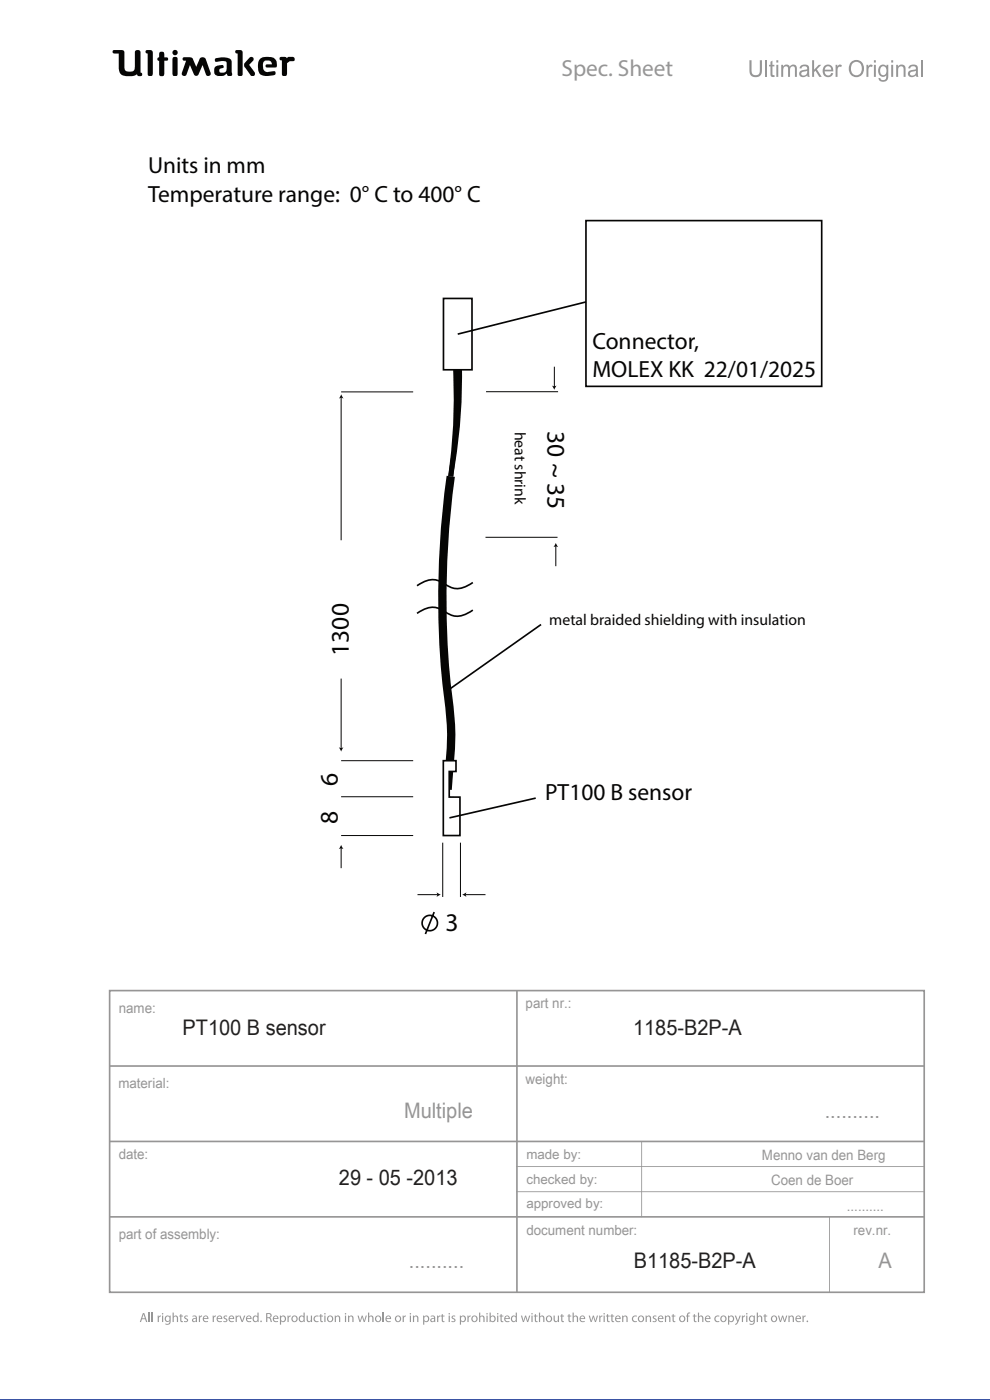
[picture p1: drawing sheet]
<svg xmlns="http://www.w3.org/2000/svg" width="210mm" height="297mm" viewBox="0 0 210 297" stroke-linecap="round" stroke-linejoin="round" font-family="sans-serif">
<path d="M0 296.8h210l.1 .3h-210.2z" fill="#3a54a4"/>
<path d="M45.7 12.4l-.1 .5 .2 .2 1.2-.2 .9 .2 .2 .2-.1 1.4a.84 .84 0 0 1-.6 .7 .84 .84 0 0 1-.9-.3l.1-.4 .4-.2a.36 .36 0 0 0 .4-.4 .36 .36 0 0 0-.4-.3 1.23 1.23 0 0 0-1.6 1 1.07 1.07 0 0 0 .3 1.1 1.07 1.07 0 0 0 1.1 .2h.6l.3-.2a.28 .28 0 0 1 .4-.3 .28 .28 0 0 1 .2 .4 .57 .57 0 0 0 .6 .2 .57 .57 0 0 0 .3-.6l-.1-2.4a1.23 1.23 0 0 0-1.5-1zM50 10.7v.5l.4 .2v4.5l.3 .2h.5l.3-.3v-4.8l-.4-.4zM53 12.2l-1.2 1.3v.5l1.4 2.1h.6l.2-.2v-.6l-1.2-1.5 1-1v-.4l-.4-.3zM55.2 12.4a2.9 2.9 0 0 0 .1 3.4l.5 .3h1l1.4-.2 .3-.2-.1-.5-.2-.1-1.4 .2-.6-.2-.3-.4-.1-.5a.99 .99 0 0 1 .7-1.3 .99 .99 0 0 1 1.2 .8h-1.2l-.2 .4 .3 .2h1.5a.51 .51 0 0 0 .6-.1 .51 .51 0 0 0 0-.6 1.62 1.62 0 0 0-2-1.5l-1.1 .1zM59.4 12.1l-.1 .6 .5 .1v3l.2 .3h.6l.3-.4v-2.3l.6-.4 .9-.1 .1-.5-.3-.3h-1l-.3 .3-.4-.3zM36.7 12.2l-.1 .3v3.4l.2 .2h.7l.2-.3v-3.4l-.2-.3zM36.6 11.2a.56 .56 0 0 0 1.1 0 .56 .56 0 0 0-1.1 0zM33.8 11.1v1.1l-.4 .2v.4l.4 .1v2.9l.2 .4h.5l.4-.5v-2.8l.7-.1 .1-.4-.3-.2h-.5v-.8l-.2-.4h-.6zM31 10.7l-.1 .5 .4 .2v4.4l.3 .3h.5l.3-.5v-4.7l-.4-.3zM38.8 12.2v.5l.7 .2-.9 2.6 .1 .5 .5 .1 .3-.2 .8-2.1 .9 2.1 .3 .2h.3l.3-.2 .9-2.1 .7 2.1 .6 .2 .4-.2v-.4l-1-2.9-.3-.4h-.7l-.3 .2-.8 1.8-.9-1.9-.4-.2zM24 10.7v.6l1.2 .1v2.6a1.76 1.76 0 0 0 2.2 2.2l.9-.1 .8-.4 .3 .5 .6-.1 .2-.2-.1-.3-.3-.2v-4.4l-.4-.4-.5 .1-.3 .3v3.4a.81 .81 0 0 1-1.1 .8h-.1a.86 .86 0 0 1-1-1.1l-.1-3.3-.4-.2z" fill-rule="evenodd" fill="#050504"/>
<path d="M30.4 278.8l-.2 .9h.5zM30.3 278.6h.3l.6 1.9h-.2l-.2-.6h-.7l-.2 .6h-.2z" fill="#969696"/>
<path d="M31.6 278.5v2M32.3 278.5v2" fill="none" stroke="#969696" stroke-width=".25"/>
<g fill="#969696">
<path d="M33.4 279.1h.3v.3l.4-.3v.2h-.2l-.2 .3v.9h-.3z"/>
<path d="M36.6 278.5h.3v.8l.4-.2 .4 .2 .1 1.2h-.3v-1l-.3-.2-.3 .2v1h-.3z"/>
<path d="M38.2 278.8h.3v.3h.3v.2h-.3v.9l.3 .1v.2h-.4l-.1-.3-.1-.9h-.2v-.2h.2z"/>
<path d="M39.1 279.3l.4-.2 .4 .1-.1 .1h-.5l.1 .3 .1 .1a.41 .41 0 0 1 .4 .3 .41 .41 0 0 1-.2 .4h-.7l.1-.2 .3 .1 .3-.2-.6-.5z"/>
<path d="M42.2 279.1h.2v.3l.5-.3v.2h-.3l-.2 .3v.9h-.2z"/>
<path d="M45.1 279.1h.2v.3l.5-.3v.2h-.2l-.2 .3v.9h-.3z"/>
<path d="M47.5 279.3l.4-.2 .3 .1-.1 .1h-.4v.3l.2 .1a.41 .41 0 0 1 .3 .3 .41 .41 0 0 1-.2 .4h-.6v-.2l.3 .1 .3-.2-.6-.5z"/>
<path d="M50 279.1h.2v.3l.5-.3v.2h-.3l-.2 .3v.9h-.2z"/>
<path d="M50.7 279.1h.3l.4 1.1 .4-1.1h.2l-.5 1.4h-.2z"/>
<path d="M61 279.1h.2v.3l.5-.3v.2h-.3l-.2 .3v.9h-.2z"/>
<path d="M65 279.1h.3v1l.3 .2 .3-.2v-1h.3v1.4h-.2v-.3l-.1 .2a.49 .49 0 0 1-.8-.1z"/>
<path d="M66.7 279.3l.5-.2h.4l-.1 .2a.52 .52 0 0 0-.7 .5 .52 .52 0 0 0 .7 .4l.1 .2a.72 .72 0 0 1-1-.2 .72 .72 0 0 1 .1-.9z"/>
<path d="M67.9 278.8h.3v.3h.3v.2h-.3v.9l.3 .1v.2h-.4l-.2-.3v-.9h-.2v-.2h.2z"/>
<path d="M71 279.1h.2v.2l.1-.1a.5 .5 0 0 1 .8 .1l.1 1.2h-.3v-1l-.3-.2-.3 .2v1h-.3z"/>
<path d="M73.8 279.1h.2l.1 .2 .1-.1a.5 .5 0 0 1 .7 .1l.1 1.2h-.3v-1l-.3-.2-.3 .2v1h-.3z"/>
<path d="M75.8 279.1h.3l.3 1.1 .3-1.1h.2l.4 1.1 .3-1.1h.2l-.4 1.4h-.2l-.4-1.1-.3 1.1h-.2z"/>
<path d="M78.1 278.5h.2v.8l.5-.2 .4 .2v1.2h-.2v-1l-.3-.2-.4 .2v1h-.2z"/>
<path d="M34.4 279.1h.2v1.4h-.2zM34.4 278.6h.2v.2h-.2z"/>
<path d="M35.4 279.3a.54 .54 0 0 0 .2 1 .48 .48 0 0 0 .4-.6 .48 .48 0 0 0-.6-.4zM35.1 279.3l.5-.2 .4 .2v-.2h.2v.4a1.69 1.69 0 0 1-.2 1.4l-.5 .1-.4-.1v-.2l.6 .1 .3-.6a.64 .64 0 0 1-1 0 .64 .64 0 0 1 .1-.9z"/>
<path d="M41.1 279.9l-.1 .4 .5-.1v-.4zM40.8 279.2l.5-.1 .4 .3 .1 1.1h-.2v-.2a.43 .43 0 0 1-.7 .1 .43 .43 0 0 1 0-.7l.6-.1v-.2l-.3-.1-.3 .1z"/>
<path d="M43.4 279.3l-.2 .3h.8l-.2-.3zM43.2 279.3a.59 .59 0 0 1 .7-.2 .59 .59 0 0 1 .3 .7h-1a.53 .53 0 0 0 .3 .5 .53 .53 0 0 0 .6-.1v.2a.75 .75 0 0 1-.9-.1 .75 .75 0 0 1 0-1z"/>
<path d="M46.4 279.3l-.2 .3h.7l-.1-.3zM46.1 279.3a.59 .59 0 0 1 .7-.2 .59 .59 0 0 1 .3 .7h-.9a.53 .53 0 0 0 .3 .5 .53 .53 0 0 0 .5-.1l.1 .2a.75 .75 0 0 1-1-.1 .75 .75 0 0 1 0-1z"/>
<path d="M48.9 279.3l-.2 .3h.7l-.1-.3zM48.6 279.3a.59 .59 0 0 1 .8-.2 .59 .59 0 0 1 .3 .7h-1a.53 .53 0 0 0 .9 .4v.2a.75 .75 0 0 1-1-.1 .75 .75 0 0 1 0-1z"/>
<path d="M52.6 279.3l-.2 .3h.7l-.1-.3zM52.3 279.3a.59 .59 0 0 1 .8-.2 .59 .59 0 0 1 .3 .7h-1a.53 .53 0 0 0 .3 .5 .53 .53 0 0 0 .5-.1l.1 .2a.75 .75 0 0 1-1-.1 .75 .75 0 0 1 0-1z"/>
<path d="M54 279.3a.51 .51 0 0 0-.2 .6 .51 .51 0 0 0 .6 .4l.2-.3a.48 .48 0 0 0-.1-.5 .48 .48 0 0 0-.5-.2zM53.8 279.3l.4-.2 .4 .2v-.8h.3v2h-.3v-.3a.62 .62 0 0 1-.8 .2 .62 .62 0 0 1-.2-.9z"/>
<path d="M56.7 278.8v.7a.45 .45 0 0 0 .5-.1 .45 .45 0 0 0 .1-.5zM56.5 278.6a.75 .75 0 0 1 1.1 .7l-.3 .3 .2 .2 .2 .7h-.3l-.1-.5a.45 .45 0 0 0-.6-.4v.9h-.2z"/>
<path d="M58.3 279.3l-.2 .3h.7l-.1-.3zM58 279.3a.59 .59 0 0 1 .8-.2 .59 .59 0 0 1 .3 .7h-1a.53 .53 0 0 0 .3 .5 .53 .53 0 0 0 .6-.1v.2a.75 .75 0 0 1-1-.1 .75 .75 0 0 1 0-1z"/>
<path d="M59.7 279.4a.46 .46 0 0 0 0 .7 .46 .46 0 0 0 .7-.1 .49 .49 0 0 0 0-.5 .49 .49 0 0 0-.5-.2zM59.4 279.1h.2v.2a.63 .63 0 0 1 .9-.1 .63 .63 0 0 1 .1 .9 .57 .57 0 0 1-1 .2v.7h-.2z"/>
<path d="M62.2 279.3a.51 .51 0 0 0-.1 .7 .51 .51 0 0 0 .6 .2 .51 .51 0 0 0 .2-.6 .51 .51 0 0 0-.7-.3zM61.8 279.8a.69 .69 0 0 1 1.3 0 .69 .69 0 0 1-1.3 0z"/>
<path d="M63.8 279.3a.51 .51 0 0 0-.2 .6 .51 .51 0 0 0 .6 .4l.2-.3a.48 .48 0 0 0-.1-.5 .48 .48 0 0 0-.5-.2zM63.5 279.3l.5-.2 .4 .2v-.8h.2v2h-.2v-.3a.62 .62 0 0 1-.9 .2 .62 .62 0 0 1-.1-.9z"/>
<path d="M68.8 279.1h.2v1.4h-.2zM68.8 278.6h.2v.2h-.2z"/>
<path d="M69.8 279.3a.51 .51 0 0 0-.2 .7 .51 .51 0 0 0 .6 .2 .51 .51 0 0 0 .2-.6 .51 .51 0 0 0-.6-.3zM69.3 279.8a.7 .7 0 0 1 1.4 0 .7 .7 0 0 1-1.4 0z"/>
<path d="M73.2 279.1h.2v1.4h-.2zM73.2 278.6h.2v.2h-.2z"/>
<path d="M80 279.3a.51 .51 0 0 0-.2 .7 .51 .51 0 0 0 .6 .2 .51 .51 0 0 0 .2-.6 .51 .51 0 0 0-.6-.3zM79.5 279.8a.7 .7 0 0 1 1.4 0 .7 .7 0 0 1-1.4 0z"/>
<circle cx="55.4" cy="280.3" r=".17"/>
</g>
<path d="M81.3 278.5v2" fill="none" stroke="#969696" stroke-width=".25"/>
<g fill="#969696">
<path d="M85.4 279.1h.2v.3l.5-.3v.2h-.3l-.1 .3v.9h-.3z"/>
<path d="M87.6 279.1h.2v.2l.1-.1a.5 .5 0 0 1 .8 .1l.1 1.2h-.3v-1l-.3-.2-.3 .2-.1 1h-.2z"/>
<path d="M92.7 279.1h.2v.3l.5-.3v.2h-.2l-.2 .3v.9h-.3z"/>
<path d="M93.7 278.8h.2v.3h.4v.2h-.4l.1 .9 .3 .1v.2h-.4l-.2-.3v-.9h-.2v-.2h.2z"/>
<path d="M95.8 279.3l.4-.2 .4 .1-.1 .1h-.4v.3l.2 .1a.41 .41 0 0 1 .3 .3 .41 .41 0 0 1-.2 .4h-.7l.1-.2 .3 .1 .3-.2-.6-.5z"/>
<path d="M99.1 279.1h.3v.3l.4-.3v.2h-.2l-.2 .3v.9h-.2z"/>
<path d="M101.6 278.5h.3v.8l.4-.2 .4 .2 .1 1.2h-.3v-1l-.3-.2-.3 .2v1h-.3z"/>
<path d="M106.2 278.8h.2v.3h.4v.2h-.4l.1 .9 .2 .1 .1 .2h-.4l-.2-.3v-.9h-.2v-.2h.2z"/>
<path d="M110.5 279.1h.3l.2 1.1 .4-1.1h.2l.3 1.1 .3-1.1h.3l-.5 1.4h-.2l-.3-1.1-.4 1.1h-.2z"/>
<path d="M113.4 278.8h.3v.3h.3v.2h-.3v.9l.3 .1v.2h-.3l-.2-.3-.1-.9h-.2v-.2h.2z"/>
<path d="M114.3 278.5h.3v.8l.4-.2 .4 .2 .1 1.2h-.3v-1l-.3-.2-.3 .2v1h-.3z"/>
<path d="M117.4 279.1h.3v1l.3 .2 .3-.2v-1h.3v1.4h-.2v-.3l-.1 .2a.49 .49 0 0 1-.8-.1z"/>
<path d="M119 278.8h.3v.3h.3v.2h-.3v.9l.3 .1v.2h-.3l-.2-.3-.1-.9h-.2v-.2h.2z"/>
<path d="M120.6 278.8h.2v.3h.4v.2h-.4l.1 .9 .3 .1v.2h-.4l-.2-.3v-.9h-.2v-.2h.2z"/>
<path d="M121.5 278.5h.2v.8l.4-.2 .4 .2 .1 1.2h-.2l-.1-1-.2-.2-.4 .2v1h-.2z"/>
<path d="M124.9 279.1h.2l.3 1.1 .4-1.1h.2l.3 1.1 .3-1.1h.3l-.5 1.4h-.2l-.3-1.1-.4 1.1h-.2z"/>
<path d="M127.1 279.1h.2v.3l.5-.3v.2h-.3l-.1 .3v.9h-.3z"/>
<path d="M128.7 278.8h.3v.3h.3v.2h-.3v.9l.3 .1v.2h-.3l-.2-.3-.1-.9h-.2v-.2h.2z"/>
<path d="M129.7 278.8h.2v.3h.4v.2h-.4l.1 .9 .3 .1v.2h-.4l-.2-.3v-.9h-.2v-.2h.2z"/>
<path d="M132 279.1h.2v.2l.1-.1a.5 .5 0 0 1 .8 .1v1.2h-.2v-1l-.3-.2-.4 .2v1h-.2z"/>
<path d="M134.2 279.3l.6-.2h.3v.2a.52 .52 0 0 0-.8 .5 .52 .52 0 0 0 .8 .4v.2a.72 .72 0 0 1-.9-.2 .72 .72 0 0 1 0-.9z"/>
<path d="M136.9 279.1h.3v.2l.1-.1a.5 .5 0 0 1 .7 .1l.1 1.2h-.2l-.1-1-.3-.2-.3 .2v1h-.3z"/>
<path d="M138.5 279.3l.4-.2 .4 .1-.1 .1h-.4v.3l.2 .1a.41 .41 0 0 1 .3 .3 .41 .41 0 0 1-.2 .4h-.7l.1-.2 .3 .1 .3-.2-.6-.5z"/>
<path d="M141 279.1h.3v.2l.1-.1a.5 .5 0 0 1 .7 .1l.1 1.2h-.2l-.1-1-.3-.2-.3 .2v1h-.3z"/>
<path d="M142.7 278.8h.2v.3h.4v.2h-.4v.9l.3 .1 .1 .2h-.4l-.2-.3v-.9h-.2v-.2h.2z"/>
<path d="M145.9 278.6l.5-.1v.2l-.4 .1v.3h.3v.2h-.3v1.2h-.3v-1.2h-.2v-.2h.2z"/>
<path d="M147.2 278.8h.2v.3h.4v.2h-.4l.1 .9 .2 .1 .1 .2h-.4l-.2-.3v-.9h-.2v-.2h.2z"/>
<path d="M148 278.5h.3v.8l.4-.2 .4 .2 .1 1.2h-.2l-.1-1-.3-.2-.3 .2v1h-.3z"/>
<path d="M151.7 279.3l.6-.2h.3l-.1 .2a.52 .52 0 0 0-.7 .5 .52 .52 0 0 0 .8 .4v.2a.72 .72 0 0 1-.9-.2 .72 .72 0 0 1 0-.9z"/>
<path d="M155.9 279.1h.2l.4 1.1 .4-1.1h.2l-.6 1.6-.5 .4-.1-.2 .5-.5z"/>
<path d="M157.4 279.1h.2v.3l.4-.3v.2h-.2l-.2 .3v.9h-.2z"/>
<path d="M160.5 278.5h.3v.8l.4-.2 .4 .2 .1 1.2h-.3v-1l-.3-.2-.3 .2v1h-.3z"/>
<path d="M162.1 278.8h.3v.3h.3v.2h-.3v.9l.3 .1v.2h-.3l-.2-.3-.1-.9h-.2v-.2h.2z"/>
<path d="M165 279.1h.3l.3 1.1 .3-1.1h.2l.3 1.1 .4-1.1h.2l-.4 1.4h-.3l-.3-1.1-.3 1.1h-.3z"/>
<path d="M167.2 279.1h.3v.2l.1-.1a.5 .5 0 0 1 .7 .1l.1 1.2h-.2l-.1-1-.3-.2-.3 .2v1h-.3z"/>
<path d="M170.2 279.1h.2l.1 .3 .4-.3v.2h-.2l-.2 .3v.9h-.3z"/>
<path d="M159 12.8h.4v2a.91 .91 0 0 0 .9 1.2 .91 .91 0 0 0 .9-1.2v-2h.4v2a1.34 1.34 0 0 1-1.3 1.6 1.34 1.34 0 0 1-1.3-1.6z"/>
<path d="M82.2 279.3l-.2 .3h.7l-.1-.3zM81.9 279.3a.59 .59 0 0 1 .8-.2 .59 .59 0 0 1 .2 .7h-.9a.53 .53 0 0 0 .3 .5 .53 .53 0 0 0 .5-.1l.1 .2a.75 .75 0 0 1-1-.1 .75 .75 0 0 1 0-1z"/>
<path d="M84.2 279.3a.51 .51 0 0 0-.2 .7 .51 .51 0 0 0 .6 .2 .51 .51 0 0 0 .2-.6 .51 .51 0 0 0-.6-.3zM83.7 279.8a.7 .7 0 0 1 1.4 0 .7 .7 0 0 1-1.4 0z"/>
<path d="M86.9 279.1h.3v1.4h-.3zM86.9 278.6h.3v.2h-.3z"/>
<path d="M90.1 279.4a.46 .46 0 0 0 0 .7 .46 .46 0 0 0 .6-.1 .49 .49 0 0 0 0-.5 .49 .49 0 0 0-.5-.2zM89.7 279.1h.3v.2a.63 .63 0 0 1 .9-.1 .63 .63 0 0 1 .1 .9 .57 .57 0 0 1-1 .2v.7h-.2z"/>
<path d="M91.6 279.9v.4l.4-.1 .1-.4zM91.3 279.2l.5-.1 .5 .3v1.1h-.2v-.2a.43 .43 0 0 1-.7 .1 .43 .43 0 0 1 .1-.7l.6-.1v-.2l-.3-.1-.4 .1z"/>
<path d="M95.2 279.1h.2v1.4h-.2zM95.2 278.6h.2v.2h-.2z"/>
<path d="M97.9 279.4a.46 .46 0 0 0 0 .7 .46 .46 0 0 0 .6-.1 .49 .49 0 0 0 0-.5 .49 .49 0 0 0-.5-.2zM97.5 279.1h.3v.2a.63 .63 0 0 1 .9-.1 .63 .63 0 0 1 .1 .9 .57 .57 0 0 1-1 .2v.7h-.3z"/>
<path d="M100.4 279.3a.51 .51 0 0 0-.2 .7 .51 .51 0 0 0 .7 .2 .51 .51 0 0 0 .1-.6 .51 .51 0 0 0-.6-.3zM99.9 279.8a.7 .7 0 0 1 1.4 0 .7 .7 0 0 1-1.4 0z"/>
<path d="M103.2 279.1h.2v1.4h-.2zM103.2 278.6h.2v.2h-.2z"/>
<path d="M104.2 279.4a.46 .46 0 0 0 0 .7 .46 .46 0 0 0 .6-.1 .49 .49 0 0 0 0-.5 .49 .49 0 0 0-.5-.2zM103.9 278.5h.2v.8a.63 .63 0 0 1 .9-.1 .63 .63 0 0 1 .1 .9 .57 .57 0 0 1-.5 .4 .57 .57 0 0 1-.5-.3v.3h-.3z"/>
<path d="M105.5 279.1h.2v1.4h-.2zM105.5 278.6h.2v.2h-.2z"/>
<path d="M107.4 279.3l-.2 .3h.7l-.1-.3zM107.1 279.3a.59 .59 0 0 1 .8-.2 .59 .59 0 0 1 .2 .7h-.9a.53 .53 0 0 0 .3 .5 .53 .53 0 0 0 .5-.1l.1 .2a.75 .75 0 0 1-1-.1 .75 .75 0 0 1 0-1z"/>
<path d="M108.8 279.3a.51 .51 0 0 0-.2 .6 .51 .51 0 0 0 .6 .4l.2-.3a.48 .48 0 0 0-.1-.5 .48 .48 0 0 0-.5-.2zM108.5 279.3l.5-.2 .4 .2v-.8h.2l.1 2h-.3v-.3a.62 .62 0 0 1-.9 .2 .62 .62 0 0 1-.1-.9z"/>
<path d="M112.7 279.1h.3v1.4h-.3zM112.7 278.6h.3v.2h-.3z"/>
<path d="M116.2 279.3a.51 .51 0 0 0-.1 .7 .51 .51 0 0 0 .6 .2 .51 .51 0 0 0 .2-.6 .51 .51 0 0 0-.7-.3zM115.7 279.8a.7 .7 0 0 1 1.4 0 .7 .7 0 0 1-1.4 0z"/>
<path d="M123.3 279.3l-.1 .3h.7l-.1-.3zM123.1 279.3a.59 .59 0 0 1 .7-.2 .59 .59 0 0 1 .3 .7h-.9a.53 .53 0 0 0 .3 .5 .53 .53 0 0 0 .5-.1l.1 .2a.75 .75 0 0 1-1-.1 .75 .75 0 0 1 0-1z"/>
<path d="M128 279.1h.3v1.4h-.3zM128 278.6h.3v.2h-.3z"/>
<path d="M130.9 279.3l-.2 .3h.7l-.1-.3zM130.6 279.3a.59 .59 0 0 1 .8-.2 .59 .59 0 0 1 .3 .7h-1a.53 .53 0 0 0 .3 .5 .53 .53 0 0 0 .5-.1l.1 .2a.75 .75 0 0 1-1-.1 .75 .75 0 0 1 0-1z"/>
<path d="M135.7 279.3a.51 .51 0 0 0-.1 .7 .51 .51 0 0 0 .6 .2 .51 .51 0 0 0 .2-.6 .51 .51 0 0 0-.7-.3zM135.2 279.8a.7 .7 0 0 1 1.4 0 .7 .7 0 0 1-1.4 0z"/>
<path d="M139.9 279.3l-.1 .3h.7l-.1-.3zM139.7 279.3a.59 .59 0 0 1 .7-.2 .59 .59 0 0 1 .3 .7h-.9a.53 .53 0 0 0 .3 .5 .53 .53 0 0 0 .5-.1l.1 .2a.75 .75 0 0 1-1-.1 .75 .75 0 0 1 0-1z"/>
<path d="M144.5 279.3a.51 .51 0 0 0-.2 .7 .51 .51 0 0 0 .6 .2 .51 .51 0 0 0 .2-.6 .51 .51 0 0 0-.6-.3zM144 279.8a.7 .7 0 0 1 1.4 0 .7 .7 0 0 1-1.4 0z"/>
<path d="M149.9 279.3l-.1 .3h.7l-.2-.3zM149.7 279.3a.59 .59 0 0 1 .7-.2 .59 .59 0 0 1 .3 .7h-1a.53 .53 0 0 0 .3 .5 .53 .53 0 0 0 .6-.1v.2a.75 .75 0 0 1-.9-.1 .75 .75 0 0 1 0-1z"/>
<path d="M153.2 279.3a.51 .51 0 0 0-.1 .7 .51 .51 0 0 0 .6 .2 .51 .51 0 0 0 .2-.6 .51 .51 0 0 0-.7-.3zM152.7 279.8a.7 .7 0 0 1 1.4 0 .7 .7 0 0 1-1.4 0z"/>
<path d="M154.8 279.4a.46 .46 0 0 0 0 .7 .46 .46 0 0 0 .6-.1 .49 .49 0 0 0 0-.5 .49 .49 0 0 0-.5-.2zM154.4 279.1h.2l.1 .2a.63 .63 0 0 1 .8-.1 .63 .63 0 0 1 .2 .9 .57 .57 0 0 1-1 .2v.7h-.3z"/>
<path d="M158.3 279.1h.2v1.4h-.2zM158.3 278.6h.2v.2h-.2z"/>
<path d="M159.3 279.3a.54 .54 0 0 0 .2 1 .48 .48 0 0 0 .4-.6 .48 .48 0 0 0-.6-.4zM159 279.3l.5-.2 .4 .2v-.2h.2v.4a1.68 1.68 0 0 1-.2 1.4l-.5 .1-.4-.1v-.2l.7 .1 .2-.6a.64 .64 0 0 1-1 0 .64 .64 0 0 1 .1-.9z"/>
<path d="M164 279.3a.51 .51 0 0 0-.2 .7 .51 .51 0 0 0 .6 .2 .51 .51 0 0 0 .2-.6 .51 .51 0 0 0-.6-.3zM163.5 279.8a.7 .7 0 0 1 1.4 0 .7 .7 0 0 1-1.4 0z"/>
<path d="M169.1 279.3l-.1 .3h.7l-.1-.3zM168.9 279.3a.59 .59 0 0 1 .7-.2 .59 .59 0 0 1 .3 .7h-.9a.53 .53 0 0 0 .3 .5 .53 .53 0 0 0 .5-.1v.2a.75 .75 0 0 1-.9-.1 .75 .75 0 0 1 0-1z"/>
<circle cx="171.3" cy="280.3" r=".17"/>
</g>
<path d="M162.5 12.8v3.5" fill="none" stroke="#969696" stroke-width=".41"/>
<g fill="#969696">
<path d="M163.4 13.1l.5-.2v.9h.4v.3h-.4v1.5l.1 .3h.3v.4a.62 .62 0 0 1-.7-.1 .62 .62 0 0 1-.2-.6v-1.5h-.3v-.3h.3z"/>
<path d="M165.7 13.8h.4v.3a.81 .81 0 0 1 1.4 0 .79 .79 0 0 1 1-.4 .79 .79 0 0 1 .5 .9v1.7h-.4v-1.6a.55 .55 0 0 0-.6-.6 .55 .55 0 0 0-.4 .7v1.5h-.4v-1.7a.52 .52 0 0 0-.6-.5 .52 .52 0 0 0-.4 .6l-.1 1.6h-.4z"/>
<path d="M172.3 12.8h.4v2l1-1h.5l-.9 .9 1 1.6h-.5l-.8-1.3-.3 .3v1h-.4z"/>
<path d="M177.2 13.8h.4v.3a.58 .58 0 0 1 1-.3l-.2 .4a.56 .56 0 0 0-.6 .1 .56 .56 0 0 0-.1 .7v1.3h-.5z"/>
<path d="M183.8 13.8h.4v.3a.58 .58 0 0 1 .9-.3l-.1 .4a.56 .56 0 0 0-.7 .1 .56 .56 0 0 0-.1 .7v1.3h-.4z"/>
<path d="M190.1 13.8h.4v.3a.88 .88 0 0 1 1-.4 .88 .88 0 0 1 .6 1v1.6h-.4v-1.5a.6 .6 0 0 0-.7-.7 .6 .6 0 0 0-.5 .8v1.4h-.4z"/>
<path d="M164.7 13.8h.4v2.5h-.4zM164.7 12.8h.4v.5h-.4z"/>
<path d="M170 15.4a.59 .59 0 0 0 .6 .6 .59 .59 0 0 0 .6-.5v-.5zM169.8 14a1.02 1.02 0 0 1 1.1-.4 1.02 1.02 0 0 1 .7 1.1l.2 1.6h-.5v-.3a.93 .93 0 0 1-1.1 .4 .93 .93 0 0 1-.7-1 1.85 1.85 0 0 1 1.7-.7 .62 .62 0 0 0-.5-.7 .62 .62 0 0 0-.7 .5h-.4z"/>
<path d="M175.2 14.3l-.2 .5h1.3a.68 .68 0 0 0-.4-.7 .68 .68 0 0 0-.7 .2zM174.8 14.1a1.15 1.15 0 0 1 1.4-.3 1.15 1.15 0 0 1 .6 1.3h-1.9a.72 .72 0 0 0 .6 .9 .72 .72 0 0 0 .8-.5h.4a1.18 1.18 0 0 1-1.5 .8 1.18 1.18 0 0 1-.7-1.5z"/>
<path d="M180.8 13.5a1.45 1.45 0 0 0-.2 1.6 1.45 1.45 0 0 0 1.4 .8 1.51 1.51 0 0 0 .8-1.5 1.51 1.51 0 0 0-1.1-1.3zM180.5 13.2a1.66 1.66 0 0 1 2.1-.2 1.66 1.66 0 0 1 .6 1.9 1.64 1.64 0 0 1-2 1.4 1.64 1.64 0 0 1-1.1-2.1z"/>
<path d="M185.4 13.8h.4v2.5h-.4zM185.4 12.8h.4v.5h-.4z"/>
<path d="M187 14.2a1.07 1.07 0 0 0 .4 1.8 1.01 1.01 0 0 0 .6-1 1.01 1.01 0 0 0-.6-1zM186.6 14.1a.94 .94 0 0 1 1.4 0v-.3h.4v2.2a1.07 1.07 0 0 1-.7 1.3 1.07 1.07 0 0 1-1.3-.8l.4 .1a.7 .7 0 0 0 .9 .3 .7 .7 0 0 0 .3-.9 1.13 1.13 0 0 1-1.5-.1 1.13 1.13 0 0 1-.2-1.4z"/>
<path d="M189 13.8h.5v2.5h-.5zM189 12.8h.5v.5h-.5z"/>
<path d="M193.1 15.4a.59 .59 0 0 0 .5 .6 .59 .59 0 0 0 .7-.5v-.5zM192.8 14a1.02 1.02 0 0 1 1.2-.4 1.02 1.02 0 0 1 .7 1.1l.1 1.6h-.4l-.1-.3a.93 .93 0 0 1-1.1 .4 .93 .93 0 0 1-.6-1 1.85 1.85 0 0 1 1.7-.7 .62 .62 0 0 0-.6-.7 .62 .62 0 0 0-.6 .5h-.4z"/>
</g>
<path d="M195.5 12.8v3.5" fill="none" stroke="#969696" stroke-width=".42"/>
<path d="M109.5 247.4h26.5l.1-5.3 .1 5.3 59.8 .1-59.8 .1v5.1l59.8 .1-59.8 .1-.1 5.3-.1-5.3-26.5-.1 26.5-.1v-5.1h-26.4zM175.9 258.1l.1 .1v16z" fill="#969595"/>
<path d="M23.3 210.2h172.7v64h-172.7zM109.7 210.1v64M23.3 226.1h172.7M23.3 242.1h172.7M23.3 258.2h172.7" fill="none" stroke="#969595" stroke-width=".35"/>
<path d="M96.6 76.5a124 124 0 0 1-1 24.6 124.2 124.2 0 0 0 1.9-24" fill="none" stroke="#050504" stroke-width="1.1" stroke-linecap="butt"/>
<path d="M95.6 101.1a186.8 186.8 0 0 0-.1 50.8 66.5 66.5 0 0 1-.4 13.5l-.1 2.1" fill="none" stroke="#050504" stroke-width="1.8" stroke-linecap="butt"/>
<path d="M100.3 123.6a5.1 5.1 0 0 1-4.4 1.1l-1.8-1a4 4 0 0 0-4.5-.1l-1.1 .7M100.3 129.4a5.1 5.1 0 0 1-4.4 1.1l-1.8-.9a4 4 0 0 0-4.5-.2l-1.1 .7" fill="none" stroke="#050504" stroke-width=".35"/>
<path d="M72.4 83.1h15.2M103.1 83.1h15.3M103 114h15.3M72.4 161.4h15.2M72.4 169h15.2M72.4 177.3h15.2M93.9 178.8v11.5M97.7 178.8v11.5M98.7 189.8h4.3" fill="none" stroke="#050504" stroke-width=".21"/>
<path d="M98 189.8l.9-.5-.1 .5 .1 .5z" fill="#050504"/>
<path d="M72.4 144v14.8" fill="none" stroke="#050504" stroke-width=".21"/>
<path d="M71.9 158.5l.5 .2 .5-.2-.5 .9z" fill="#050504"/>
<path d="M72.4 179.9v4.3" fill="none" stroke="#050504" stroke-width=".21"/>
<path d="M72.4 179.2l.5 .9-.5-.2-.5 .2z" fill="#050504"/>
<path d="M88.6 189.8h4.3" fill="none" stroke="#050504" stroke-width=".21"/>
<path d="M92.6 189.3l.9 .5-.9 .5 .2-.5z" fill="#050504"/>
<path d="M117.6 77.8v4.3" fill="none" stroke="#050504" stroke-width=".21"/>
<path d="M117.1 81.8l.5 .2 .5-.2-.5 .9z" fill="#050504"/>
<path d="M117.9 115.8v4.3" fill="none" stroke="#050504" stroke-width=".21"/>
<path d="M117.9 115.2l.5 .9-.5-.2-.5 .2z" fill="#050504"/>
<path d="M72.4 84.3v30.3" fill="none" stroke="#050504" stroke-width=".21"/>
<path d="M72.4 83.7l.5 .8-.5-.1-.5 .1z" fill="#050504"/>
<path d="M94 161.4h2.7v2.3h-1.4v5.4h2.3v8.2h-3.6z" fill="#fff"/>
<path d="M94 161.4h2.7v2.3h-1.4v5.4h2.3v8.2h-3.6z" fill="none" stroke="#050504" stroke-width=".35"/>
<path d="M95.9 73.2l.7 3.4M98.4 74l-.8 3.4" fill="none" stroke="#050504" stroke-width=".21"/>
<g fill="#fff" stroke="#050504" stroke-width=".35">
<path d="M94.1 63.3h6v15.1h-6z"/>
<path d="M97.1 70.9l27.2-6.8z"/>
<path d="M94.9 146.5l19.9-14z"/>
<path d="M95.3 173.5l18.3-4.2z"/>
</g>
<g fill="none" stroke="#050504" stroke-width=".35">
<path d="M124.3 46.8h50v35.2h-50zM92.1 193.5l-1.9 4.6"/>
<circle cx="91.2" cy="195.8" r="1.63"/>
</g>
<g font-size="5.4" fill="#050504">
<text x="116.1" y="91.5" transform="rotate(90 116.1 91.5)">30 ~ 35</text>
<text x="74" y="139.1" transform="rotate(-90 74 139.1)">1300</text>
<text x="71.6" y="166.7" transform="rotate(-90 71.6 166.7)">6</text>
<text x="71.6" y="174.7" transform="rotate(-90 71.6 174.7)">8</text>
<text x="94.5" y="197.6">3</text>
</g>
<g font-size="5" fill="#050504">
<text x="31.4" y="42.7">Temperature range: 0° C to 400° C</text>
<text x="125.7" y="74">Connector,</text>
<text x="125.7" y="80">MOLEX KK 22/01/2025</text>
<text x="115.6" y="169.8">PT100 B sensor</text>
</g>
<text font-size="4.9" fill="#969696" x="119.1" y="16.1">Spec. Sheet</text>
<text font-size="4.9" fill="#050504" x="31.4" y="36.8">Units in mm</text>
<g font-size="4.6" fill="#231f20">
<text x="38.7" y="219.5">PT100 B sensor</text>
<text x="134.3" y="219.5">1185-B2P-A</text>
<text x="71.9" y="251.3">29 - 05 -2013</text>
<text x="134.4" y="269">B1185-B2P-A</text>
</g>
<g font-size="4.5" fill="#969595">
<text x="85.7" y="237.2">Multiple</text>
<text x="174.9" y="237.2">..........</text>
<text x="86.7" y="269">..........</text>
<text x="186.3" y="269">A</text>
</g>
<g font-size="3.3" fill="#050504">
<text x="109.2" y="91.6" transform="rotate(90 109.2 91.6)">heat shrink</text>
<text x="116.5" y="132.5">metal braided shielding with insulation</text>
</g>
<text font-size="3.1" fill="#969595" x="111.5" y="230">weight:</text>
<g font-size="3" fill="#969595">
<text x="25.2" y="214.9">name:</text>
<text x="111.5" y="213.9">part nr.:</text>
<text x="25.1" y="230.8">material:</text>
<text x="25.2" y="245.9">date:</text>
<text x="161.6" y="246.1">Menno van den Berg</text>
<text x="163.6" y="251.3">Coen de Boer</text>
<text x="179.6" y="257">..........</text>
<text x="25.2" y="262.8">part of assembly:</text>
<text x="111.7" y="262">document number:</text>
<text x="181" y="262">rev.nr.</text>
</g>
<g font-size="2.9" fill="#969595">
<text x="111.7" y="245.8">made by:</text>
<text x="111.7" y="251.3">checked by:</text>
<text x="111.7" y="256.4">approved by:</text>
</g>
</svg>
